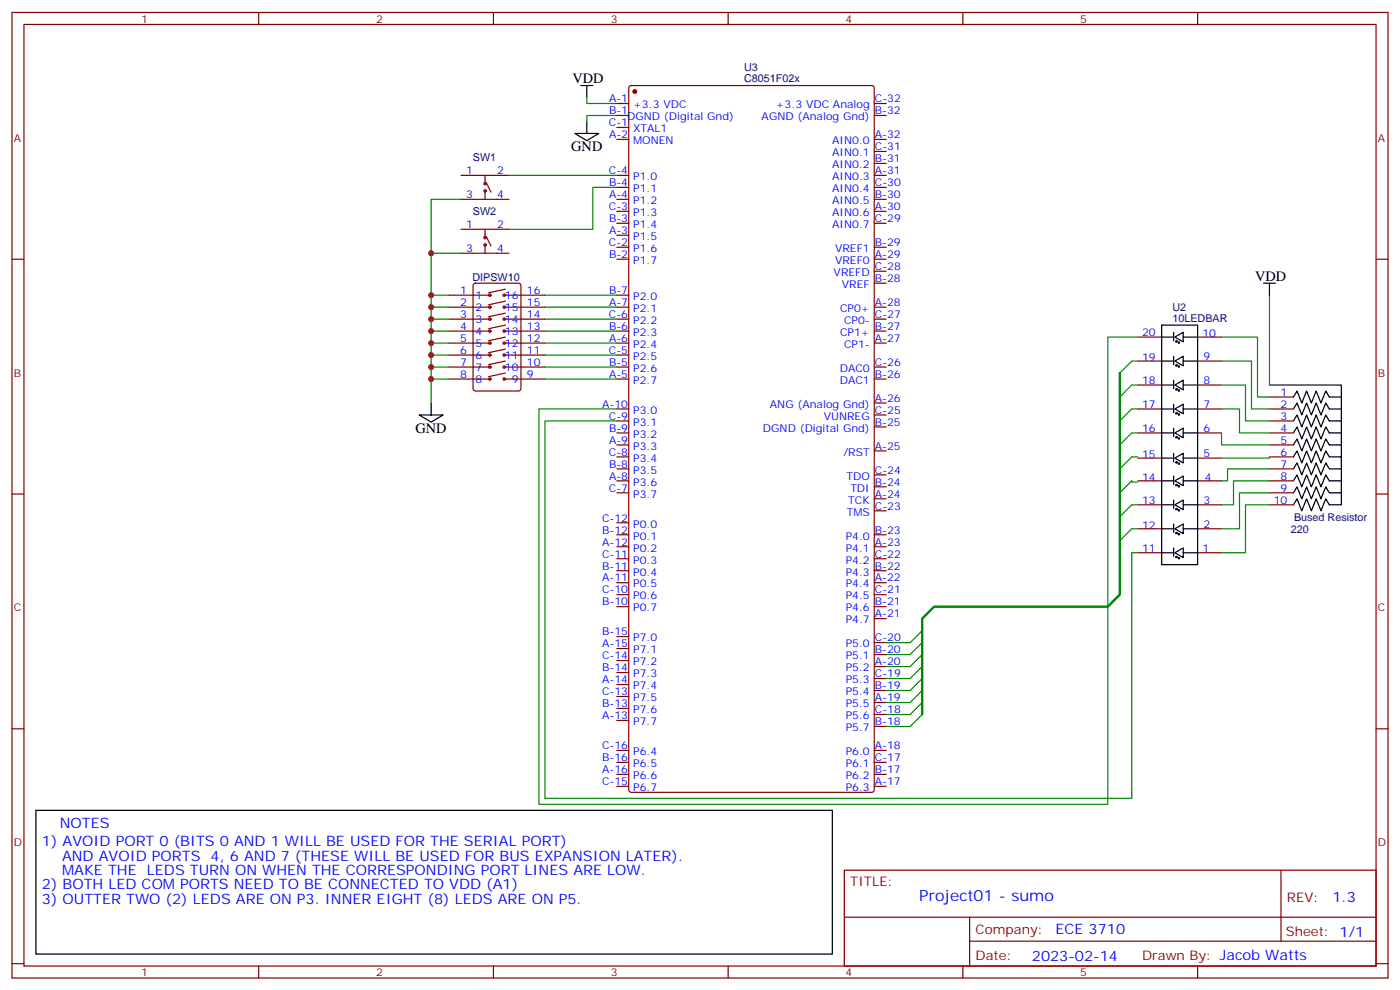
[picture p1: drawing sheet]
<svg xmlns="http://www.w3.org/2000/svg" width="412mm" height="292mm" viewBox="0 0 412 292" stroke-linecap="round" stroke-linejoin="round" font-family="sans-serif">
<g fill="none" stroke="#870000" stroke-width=".35">
<path d="M3.5 3.7h405.4v284.3h-405.4zM7.1 7.2h398.2v277.3h-398.2zM76.2 3.7v3.5M145.3 3.7v3.5M214.5 3.7v3.5M283.6 3.7v3.5M352.8 3.7v3.5M181.7 30.5h3.5M181.7 34h3.5M181.7 37.5h3.5M185.4 25.4l.5-.2h70.9l.7 .4v207l-.4 .7h-71.2l-.6-.4-.1-207zM257.5 30.5h3.6"/>
<path d="M257.5 34h3.6M135.8 58.7h14.1M135.8 51.6h14.1M142.9 51.6v2.5M142.9 56.2v2.5M143.2 53.8l1.4 2.8M181.7 41.1h3.5M181.7 58.7h3.5M181.7 55.2h3.5M181.7 51.6h3.5M257.5 41.1h3.6M257.5 58.7h3.6"/>
<path d="M257.5 55.2h3.6M257.5 51.6h3.6M257.5 48.1h3.6M257.5 44.6h3.6M3.5 76.3h3.6M135.8 67.5h14.1M135.8 74.6h14.1M142.9 67.5v2.5M142.9 72.1v2.5M143.2 69.6l1.4 2.9M181.7 76.3h3.5M181.7 72.8h3.5"/>
<path d="M181.7 69.3h3.5M181.7 65.8h3.5M181.7 62.2h3.5M257.5 76.3h3.6M257.5 72.8h3.6M257.5 65.8h3.6M257.5 62.2h3.6M257.5 79.9h3.6M405.3 76.3h3.6M132.3 97.5h12M132.3 94h12M132.3 90.5h12"/>
<path d="M132.3 86.9h12M139.6 83.6l.5-.2h12.7l.6 .4 .1 30.6-.5 .7h-12.9l-.7-.4-.1-30.6zM148.5 97.5h12M148.5 94h12M148.5 90.5h12M148.5 86.9h12M148.9 95.7l-5 1.1M148.9 92.2l-5 1.1M148.9 88.7l-5 1M148.9 85.2l-5 1M148.9 99.3l-5 1M181.7 97.5h3.5"/>
<path d="M181.7 94h3.5M181.7 90.5h3.5M181.7 86.9h3.5M257.5 97.5h3.6M257.5 94h3.6M257.5 90.5h3.6M257.5 83.4h3.6M335.1 99.3h7.1M352.8 99.3h7M132.3 101h12M132.3 104.6h12M132.3 108.1h12"/>
<path d="M132.3 111.6h12M148.5 101h12M148.5 104.6h12M148.5 108.1h12M148.5 111.6h12M148.9 102.8l-5 1.1M148.9 106.3l-5 1.1M148.9 109.9l-5 1M181.7 101h3.5M181.7 104.6h3.5M181.7 108.1h3.5M181.7 111.6h3.5"/>
<path d="M257.5 101h3.6M257.5 108.1h3.6M257.5 111.6h3.6M257.5 118.7h3.6M335.1 113.4h7.1M335.1 106.3h7.1M352.8 113.4h7M352.8 106.3h7M373.9 116.9h7.1M181.7 127.5h3.5M181.7 120.4h3.5M181.7 124h3.5"/>
<path d="M181.7 131h3.5M181.7 134.5h3.5M181.7 138.1h3.5M257.5 139.8h3.6M257.5 132.8h3.6M257.5 125.7h3.6M257.5 122.2h3.6M335.1 134.9h7.1M335.1 127.5h7.1M335.1 120.4h7.1M352.8 134.9h7M352.8 127.5h7"/>
<path d="M352.8 120.4h7M373.9 127.5h7.1M373.9 120.4h7.1M373.9 124h7.1M373.9 131h7.1M373.9 134.5h7.1M373.9 138.1h7.1M3.5 145.5h3.6M181.7 141.6h3.5M181.7 145.1h3.5M181.7 157.5h3.5M181.7 154h3.5"/>
<path d="M257.5 157.5h3.6M257.5 150.4h3.6M257.5 146.9h3.6M257.5 143.4h3.6M335.1 155.7h7.1M335.1 148.7h7.1M335.1 141.6h7.1M352.8 155.7h7M352.8 148.7h7M352.8 141.6h7M373.9 148.7h7.1M373.9 141.6h7.1"/>
<path d="M373.9 145.1h7.1M405.3 145.5h3.6M181.7 178.6h3.5M181.7 175.1h3.5M181.7 171.6h3.5M181.7 168.1h3.5M181.7 164.5h3.5M181.7 161h3.5M257.5 178.6h3.6M257.5 175.1h3.6M257.5 171.6h3.6M257.5 168.1h3.6"/>
<path d="M257.5 164.5h3.6M257.5 161h3.6M335.1 162.8h7.1M352.8 162.8h7M181.7 198h3.5M181.7 194.5h3.5M181.7 191h3.5M181.7 187.5h3.5M257.5 199.8h3.6M257.5 196.3h3.6M257.5 192.8h3.6M257.5 189.2h3.6"/>
<path d="M257.5 182.2h3.6M3.5 214.6h3.6M181.7 212.2h3.5M181.7 208.6h3.5M181.7 205.1h3.5M181.7 201.6h3.5M257.5 213.9h3.6M257.5 210.4h3.6M257.5 206.9h3.6M257.5 203.3h3.6M405.3 214.6h3.6M181.7 231.6h3.5"/>
<path d="M181.7 228h3.5M181.7 224.5h3.5M181.7 221h3.5M257.5 231.6h3.6M257.5 228h3.6M257.5 224.5h3.6M257.5 221h3.6M248.7 256.3h156.6v28.2h-156.6zM377.3 256.3v20.9M248.7 270.1h156.5M285.6 277.2h119.6M285.6 270.1v14.1"/>
<path d="M3.5 283.8h3.6M76.2 284.5v3.5M145.3 284.5v3.5M214.5 284.5v3.5M283.6 284.5v3.5M352.8 284.5v3.5M405.3 283.8h3.6"/>
<circle cx="142.9" cy="54.1" r=".35"/>
<circle cx="142.9" cy="56.2" r=".35"/>
<circle cx="142.9" cy="70" r=".35"/>
<circle cx="142.9" cy="72.1" r=".35"/>
<circle cx="144.3" cy="86.9" r=".35"/>
<circle cx="144.3" cy="90.5" r=".35"/>
<circle cx="144.3" cy="97.5" r=".35"/>
<circle cx="144.3" cy="94" r=".35"/>
<circle cx="148.5" cy="86.9" r=".35"/>
<circle cx="148.5" cy="90.5" r=".35"/>
<circle cx="148.5" cy="97.5" r=".35"/>
<circle cx="148.5" cy="94" r=".35"/>
<circle cx="144.3" cy="108.1" r=".35"/>
<circle cx="144.3" cy="101" r=".35"/>
<circle cx="144.3" cy="104.6" r=".35"/>
<circle cx="144.3" cy="111.6" r=".35"/>
<circle cx="148.5" cy="108.1" r=".35"/>
<circle cx="148.5" cy="101" r=".35"/>
<circle cx="148.5" cy="104.6" r=".35"/>
<circle cx="148.5" cy="111.6" r=".35"/>
</g>
<g fill="none" stroke="#000" stroke-width=".35">
<path d="M169.3 39.3h7.1l-3.5 2.1zM171.1 25.2h3.5M172.9 25.2v3.5M172.9 35.8v3.5M342.2 95.7h10.6v70.6h-10.6zM342.2 99.3h3.5M345.7 97.9v2.4M348.5 99.3v-1.4l-2.4 1.4 2.4 1.4v-1.4h4.3M372.2 83.4h3.5M373.9 83.4v3.5M127 118.7v3.5M342.2 113.4h3.5"/>
<path d="M342.2 106.3h3.5M345.7 119v2.5M345.7 112v2.4M345.7 104.9v2.5M346.8 114.4l-.4 .4h.4l-.4-.4v.4M346.8 107.4l-.4 .3h.4l-.4-.3v.3M346.8 100.3l-.4 .4h.4l-.4-.4v.4M347.1 114.8v.3h.4M347.1 107.7v.4h.4M347.1 100.7v.3h.4M347.5 114.8l-.4 .3M347.5 107.7l-.4 .4"/>
<path d="M347.5 100.7l-.4 .3M348.5 113.4v-1.4l-2.4 1.4 2.4 1.4v-1.4h4.3M348.5 106.3v-1.4l-2.4 1.4 2.4 1.4v-1.4h4.3M373.9 113.4h21.2v21.1h-3.5l-1.1-1.7-1.4 3.5-1.4-3.5-1.4 3.5-1.4-3.5-1.4 3.5-1.4-3.5-1.1 1.7M381 116.9l1.1-1.8 1.4 3.6 1.4-3.6 1.4 3.6 1.4-3.6 1.4 3.6 1.4-3.6 1.1 1.8h3.5M123.5 122.2h7l-3.5 2.1zM342.2 134.9h3.5M342.2 127.5h3.5M342.2 120.4h3.5M345.7 133.5v2.5M345.7 126.1v2.5M346.8 136l-.4 .3h.4l-.4-.3v.3"/>
<path d="M346.8 128.6l-.4 .3h.4l-.4-.3v.3M346.8 121.5l-.4 .3h.4l-.4-.3v.3M347.1 136.3v.4h.4M347.1 128.9v.4h.4M347.1 121.8v.4h.4M347.5 136.3l-.4 .4M347.5 128.9l-.4 .4M347.5 121.8l-.4 .4M348.5 134.9v-1.4l-2.4 1.4 2.4 1.4v-1.4h4.3M348.5 127.5v-1.4l-2.4 1.4 2.4 1.4v-1.4h4.3M348.5 120.4v-1.4l-2.4 1.4 2.4 1.4v-1.4h4.3M381 120.4l1.1-1.7 1.4 3.5 1.4-3.5 1.4 3.5 1.4-3.5 1.4 3.5 1.4-3.5 1.1 1.7h3.5"/>
<path d="M381 124l1.1-1.8 1.4 3.5 1.4-3.5 1.4 3.5 1.4-3.5 1.4 3.5 1.4-3.5 1.1 1.8h3.5M381 127.5l1.1-1.8 1.4 3.6 1.4-3.6 1.4 3.6 1.4-3.6 1.4 3.6 1.4-3.6 1.1 1.8h3.5M381 131l1.1-1.7 1.4 3.5 1.4-3.5 1.4 3.5 1.4-3.5 1.4 3.5 1.4-3.5 1.1 1.7h3.5M395.1 134.5v3.6h-3.5l-1.1-1.8-1.4 3.5-1.4-3.5-1.4 3.5-1.4-3.5-1.4 3.5-1.4-3.5-1.1 1.8M395.1 138.1v3.5h-3.5l-1.1-1.8-1.4 3.6-1.4-3.6-1.4 3.6-1.4-3.6-1.4 3.6-1.4-3.6-1.1 1.8M342.2 155.7h3.5M342.2 148.7h3.5M342.2 141.6h3.5M345.7 154.3v2.5M345.7 147.2v2.5M345.7 140.2v2.5M346.8 156.8l-.4 .3h.4l-.4-.3v.3"/>
<path d="M346.8 149.7l-.4 .4h.4l-.4-.4v.4M346.8 142.7l-.4 .3h.4l-.4-.3v.3M347.1 157.1v.4h.4M347.1 150.1v.3h.4M347.1 143v.4h.4M347.5 157.1l-.4 .4M347.5 150.1l-.4 .3M347.5 143l-.4 .4M348.5 155.7v-1.4l-2.4 1.4 2.4 1.4v-1.4h4.3M348.5 148.7v-1.5l-2.4 1.5 2.4 1.4v-1.4h4.3M348.5 141.6v-1.4l-2.4 1.4 2.4 1.4v-1.4h4.3M395.1 141.6v3.5h-3.5l-1.1-1.7-1.4 3.5-1.4-3.5-1.4 3.5-1.4-3.5-1.4 3.5-1.4-3.5-1.1 1.7"/>
<path d="M395.1 145.1v3.6h-3.5l-1.1-1.8-1.4 3.5-1.4-3.5-1.4 3.5-1.4-3.5-1.4 3.5-1.4-3.5-1.1 1.8M342.2 162.8h3.5M345.7 161.4v2.4M346.8 163.8l-.4 .4h.4l-.4-.4v.4M347.1 164.2v.3h.4M347.5 164.2l-.4 .3M348.5 162.8v-1.4l-2.4 1.4 2.4 1.4v-1.4h4.3M10.6 238.6h234.6v42.4h-234.6z"/>
</g>
<g fill="none" stroke="#008700" stroke-width=".35">
<path d="M172.9 28.7v1.8h8.8M181.7 34h-8.8v1.8M135.8 58.7h-8.8v60M149.9 51.6h31.8M181.7 55.2h-7.1v12.3h-24.7M127 74.6h8.8M127 86.9h5.3M127 90.5h5.3M127 94h5.3M127 97.5h5.3M160.5 86.9h21.2M160.5 90.5h21.2"/>
<path d="M160.5 94h21.2M160.5 97.5h21.2M335.1 99.3h-8.8v137.6h-167.6v-116.5h23M359.8 99.3h10.6v17.6h3.5M373.9 86.9v26.5M127 101h5.3M127 104.6h5.3M127 108.1h5.3M127 111.6h5.3M160.5 101h21.2M160.5 104.6h21.2M160.5 108.1h21.2"/>
<path d="M160.5 111.6h21.2M335.1 106.3h-1.7l-3.6 3.6M335.1 113.4h-1.7l-3.6 3.5M359.8 106.3h8.9v14.1h5.2M359.8 113.4h7.1v10.6h7M181.7 124h-21.2v111.1h172.9v-72.3h1.7M335.1 120.4h-1.7l-3.6 3.6M335.1 127.5h-1.7l-3.6 3.5M335.1 134.5h-1.7l-3.6 3.6M359.8 120.4h5.3v7.1h8.8M359.8 127.5v3.5h14.1M373.9 134.5v.4h-14.1"/>
<path d="M373.9 138.1h-12.3v3.5h-1.8M335.1 142h-1.7v-.4l-3.6 3.5M335.1 148.7h-1.7l-3.6 3.5M335.1 155.7h-1.7l-3.6 3.5M373.9 141.6h-10.5v7.1h-3.6M373.9 145.1h-8.8v10.6h-5.3M373.9 148.7h-7v14.1h-7.1M271.6 196.3l-3.5 3.5h-7M271.6 199.8l-3.5 3.5h-7M271.6 192.8l-3.5 3.5h-7M271.6 189.2l-3.5 3.6h-7M271.6 185.7l-3.5 3.5h-7"/>
<path d="M271.6 203.3l-3.5 3.6h-7M271.6 210.4l-3.5 3.5h-7M271.6 206.9l-3.5 3.5h-7"/>
</g>
<circle cx="187" cy="27" r=".53" fill="#870000" stroke="#870000" stroke-width=".35"/>
<path d="M329.8 109.9v65.2l-3.5 3.5h-51.1l-3.6 3.6v28.2" fill="none" stroke="#008700" stroke-width=".71"/>
<g fill="#c00">
<circle cx="127" cy="90.5" r=".88"/>
<circle cx="127" cy="94" r=".88"/>
<circle cx="127" cy="97.5" r=".88"/>
<circle cx="127" cy="101" r=".88"/>
<circle cx="127" cy="104.6" r=".88"/>
<circle cx="127" cy="108.1" r=".88"/>
<circle cx="127" cy="111.6" r=".88"/>
<circle cx="127" cy="86.9" r=".88"/>
<circle cx="127" cy="74.6" r=".88"/>
</g>
<text font-size="4.6" fill="#00f" x="270.8" y="265.3">Project01 - sumo</text>
<g font-size="4.2">
<text x="168.6" y="24.5">VDD</text>
<text x="168.3" y="44.6">GND</text>
<text x="369.7" y="82.7">VDD</text>
<text x="122.4" y="127.5">GND</text>
</g>
<g font-size="4.2" fill="#00f">
<text x="17.6" y="243.9">NOTES</text>
<text x="12.3" y="249.2">1) AVOID PORT 0 (BITS 0 AND 1 WILL BE USED FOR THE SERIAL PORT)</text>
<text x="18.3" y="253.4">AND AVOID PORTS 4, 6 AND 7 (THESE WILL BE USED FOR BUS EXPANSION LATER).</text>
<text x="18.3" y="257.7">MAKE THE LEDS TURN ON WHEN THE CORRESPONDING PORT LINES ARE LOW.</text>
<text x="12.3" y="261.9">2) BOTH LED COM PORTS NEED TO BE CONNECTED TO VDD (A1)</text>
<text x="12.3" y="266.1">3) OUTTER TWO (2) LEDS ARE ON P3. INNER EIGHT (8) LEDS ARE ON P5.</text>
<text x="392.5" y="265.5">1.3</text>
<text x="310.9" y="275.1">ECE 3710</text>
<text x="304" y="282.9">2023-02-14</text>
</g>
<g font-size="3.9" fill="#800">
<text x="250.5" y="260.8">TITLE:</text>
<text x="379.1" y="265.5">REV:</text>
<text x="287.4" y="275">Company:</text>
<text x="378.7" y="275.7">Sheet: 1/1</text>
<text x="287.4" y="282.7">Date:</text>
<text x="336.4" y="282.8">Draw</text>
<text x="346.6" y="282.8">n By: Jacob Watts</text>
</g>
<g font-size="3.2" fill="#800">
<text x="41.6" y="6.7">1</text>
<text x="110.8" y="6.7">2</text>
<text x="179.9" y="6.7">3</text>
<text x="249.1" y="6.7">4</text>
<text x="318.2" y="6.7">5</text>
<text x="4.1" y="41.8">A</text>
<text x="405.9" y="41.8">A</text>
<text x="4.1" y="110.9">B</text>
<text x="405.9" y="110.9">B</text>
<text x="4.1" y="180.1">C</text>
<text x="405.9" y="180.1">C</text>
<text x="4.1" y="249.2">D</text>
<text x="405.9" y="249.2">D</text>
<text x="41.6" y="287.5">1</text>
<text x="110.8" y="287.5">2</text>
<text x="179.9" y="287.5">3</text>
<text x="249.1" y="287.5">4</text>
<text x="318.2" y="287.5">5</text>
</g>
<g font-size="3.2" fill="#000080">
<text x="219.2" y="20.9">U3</text>
<text x="219.2" y="24.1">C8051F02x</text>
<text x="139.3" y="47.5">SW1</text>
<text x="139.3" y="63.4">SW2</text>
<text x="139.2" y="82.8">DIPSW10</text>
<text x="345.4" y="94.7">10LEDBAR</text>
<text x="345.4" y="91.5">U2</text>
<text x="381.2" y="153.5">Bused Resistor</text>
<text x="380.2" y="157.1">220</text>
</g>
<g font-size="3.2" fill="#00f">
<text x="179.4" y="33.7">B-1</text>
<text x="179.4" y="30.1">A-1</text>
<text x="184.7" y="35.4">DGND (Digital Gnd)</text>
<text x="186.5" y="31.9">+3.3 VDC</text>
<text x="224.4" y="35.4">AGND (Analog Gnd)</text>
<text x="228.5" y="31.9">+3.3 VDC Analog</text>
<text x="257.7" y="33.7">B-32</text>
<text x="257.7" y="30.1">C-32</text>
<text x="179.4" y="37.2">C-1</text>
<text x="179.4" y="40.7">A-2</text>
<text x="186.5" y="38.9">XTAL1</text>
<text x="257.7" y="40.7">A-32</text>
<text x="186.5" y="42.5">MONEN</text>
<text x="245.2" y="46">AIN0.1</text>
<text x="245.2" y="42.5">AIN0.0</text>
<text x="257.7" y="47.8">B-31</text>
<text x="257.7" y="44.2">C-31</text>
<text x="137.3" y="51.3">1</text>
<text x="146.4" y="51.3">2</text>
<text x="179.4" y="51.3">C-4</text>
<text x="186.5" y="53.1">P1.0</text>
<text x="245.2" y="53.1">AIN0.3</text>
<text x="245.2" y="49.5">AIN0.2</text>
<text x="257.7" y="51.3">A-31</text>
<text x="137.3" y="58.3">3</text>
<text x="146.4" y="58.3">4</text>
<text x="179.4" y="54.8">B-4</text>
<text x="179.4" y="58.3">A-4</text>
<text x="186.5" y="56.6">P1.1</text>
<text x="245.2" y="56.6">AIN0.4</text>
<text x="257.7" y="58.3">B-30</text>
<text x="257.7" y="54.8">C-30</text>
<text x="179.4" y="61.9">C-3</text>
<text x="179.4" y="65.4">B-3</text>
<text x="186.5" y="63.6">P1.3</text>
<text x="186.5" y="60.1">P1.2</text>
<text x="245.2" y="63.6">AIN0.6</text>
<text x="245.2" y="60.1">AIN0.5</text>
<text x="257.7" y="65.4">C-29</text>
<text x="257.7" y="61.9">A-30</text>
<text x="137.3" y="67.2">1</text>
<text x="146.4" y="67.2">2</text>
<text x="179.4" y="68.9">A-3</text>
<text x="186.5" y="70.7">P1.5</text>
<text x="186.5" y="67.2">P1.4</text>
<text x="245.2" y="67.2">AIN0.7</text>
<text x="137.3" y="74.2">3</text>
<text x="146.4" y="74.2">4</text>
<text x="179.4" y="72.5">C-2</text>
<text x="179.4" y="76">B-2</text>
<text x="186.5" y="77.8">P1.7</text>
<text x="186.5" y="74.2">P1.6</text>
<text x="246" y="77.8">VREF0</text>
<text x="246" y="74.2">VREF1</text>
<text x="257.7" y="76">A-29</text>
<text x="257.7" y="72.5">B-29</text>
<text x="245.6" y="81.3">VREFD</text>
<text x="257.7" y="83">B-28</text>
<text x="257.7" y="79.5">C-28</text>
<text x="135.6" y="86.6">1</text>
<text x="140.1" y="88">1</text>
<text x="148.7" y="88">16</text>
<text x="155.2" y="86.6">16</text>
<text x="179.4" y="86.6">B-7</text>
<text x="186.5" y="88.3">P2.0</text>
<text x="248" y="84.8">VREF</text>
<text x="135.6" y="90.1">2</text>
<text x="135.6" y="93.6">3</text>
<text x="140.1" y="91.5">2</text>
<text x="140.1" y="95">3</text>
<text x="148.7" y="95">14</text>
<text x="148.7" y="91.5">15</text>
<text x="155.2" y="93.6">14</text>
<text x="155.2" y="90.1">15</text>
<text x="179.4" y="93.6">C-6</text>
<text x="179.4" y="90.1">A-7</text>
<text x="186.5" y="95.4">P2.2</text>
<text x="186.5" y="91.9">P2.1</text>
<text x="247.5" y="91.9">CP0+</text>
<text x="248.6" y="95.4">CP0-</text>
<text x="257.7" y="93.6">C-27</text>
<text x="257.7" y="90.1">A-28</text>
<text x="135.6" y="97.2">4</text>
<text x="135.6" y="100.7">5</text>
<text x="140.1" y="98.6">4</text>
<text x="148.7" y="98.6">13</text>
<text x="155.2" y="100.7">12</text>
<text x="155.2" y="97.2">13</text>
<text x="179.4" y="97.2">B-6</text>
<text x="179.4" y="100.7">A-6</text>
<text x="186.5" y="98.9">P2.3</text>
<text x="247.5" y="98.9">CP1+</text>
<text x="257.7" y="100.7">A-27</text>
<text x="257.7" y="97.2">B-27</text>
<text x="336.4" y="98.9">20</text>
<text x="354.2" y="99.3">10</text>
<text x="135.6" y="104.2">6</text>
<text x="135.6" y="107.7">7</text>
<text x="140.1" y="102.1">5</text>
<text x="140.1" y="105.6">6</text>
<text x="148.7" y="105.6">11</text>
<text x="148.7" y="102.1">12</text>
<text x="155.2" y="107.7">10</text>
<text x="155.2" y="104.2">11</text>
<text x="179.4" y="104.2">C-5</text>
<text x="179.4" y="107.7">B-5</text>
<text x="186.5" y="106">P2.5</text>
<text x="186.5" y="102.4">P2.4</text>
<text x="248.6" y="102.4">CP1-</text>
<text x="257.7" y="107.7">C-26</text>
<text x="336.4" y="106.3">19</text>
<text x="354.5" y="106">9</text>
<text x="135.6" y="111.3">8</text>
<text x="140.1" y="109.1">7</text>
<text x="140.1" y="112.7">8</text>
<text x="148.7" y="109.1">10</text>
<text x="150.7" y="112.7">9</text>
<text x="155.2" y="111.3">9</text>
<text x="179.4" y="111.3">A-5</text>
<text x="186.5" y="113">P2.7</text>
<text x="186.5" y="109.5">P2.6</text>
<text x="247.4" y="113">DAC1</text>
<text x="247.4" y="109.5">DAC0</text>
<text x="257.7" y="111.3">B-26</text>
<text x="336.4" y="113">18</text>
<text x="354.5" y="113">8</text>
<text x="257.7" y="118.3">A-26</text>
<text x="377.2" y="116.6">1</text>
<text x="177.4" y="120.1">A-10</text>
<text x="179.4" y="123.6">C-9</text>
<text x="186.5" y="125.4">P3.1</text>
<text x="186.5" y="121.8">P3.0</text>
<text x="226.8" y="120.1">ANG (Analog Gnd)</text>
<text x="242.7" y="123.6">VUNREG</text>
<text x="257.7" y="125.4">B-25</text>
<text x="257.7" y="121.8">C-25</text>
<text x="336.4" y="120.1">17</text>
<text x="354.5" y="120.1">7</text>
<text x="377.2" y="120.1">2</text>
<text x="377.2" y="123.6">3</text>
<text x="179.4" y="127.1">B-9</text>
<text x="179.4" y="130.7">A-9</text>
<text x="186.5" y="128.9">P3.2</text>
<text x="224.8" y="127.1">DGND (Digital Gnd)</text>
<text x="336.4" y="127.1">16</text>
<text x="354.5" y="127.1">6</text>
<text x="377.2" y="127.1">4</text>
<text x="377.2" y="130.7">5</text>
<text x="179.4" y="134.2">C-8</text>
<text x="179.4" y="137.7">B-8</text>
<text x="186.5" y="136">P3.4</text>
<text x="186.5" y="132.4">P3.3</text>
<text x="248.5" y="134.2">/RST</text>
<text x="257.7" y="132.4">A-25</text>
<text x="336.4" y="134.9">15</text>
<text x="354.5" y="134.5">5</text>
<text x="377.2" y="134.2">6</text>
<text x="377.2" y="137.7">7</text>
<text x="179.4" y="141.3">A-8</text>
<text x="186.5" y="143">P3.6</text>
<text x="186.5" y="139.5">P3.5</text>
<text x="249.3" y="141.3">TDO</text>
<text x="257.7" y="143">B-24</text>
<text x="257.7" y="139.5">C-24</text>
<text x="336.4" y="141.6">14</text>
<text x="354.9" y="141.6">4</text>
<text x="377.2" y="141.3">8</text>
<text x="179.4" y="144.8">C-7</text>
<text x="186.5" y="146.5">P3.7</text>
<text x="249.9" y="148.3">TCK</text>
<text x="250.5" y="144.8">TDI</text>
<text x="257.7" y="146.5">A-24</text>
<text x="336.4" y="148.3">13</text>
<text x="354.5" y="148.3">3</text>
<text x="375.2" y="148.3">10</text>
<text x="377.2" y="144.8">9</text>
<text x="177.3" y="153.6">C-12</text>
<text x="186.5" y="155.4">P0.0</text>
<text x="249.4" y="151.8">TMS</text>
<text x="257.7" y="150.1">C-23</text>
<text x="336.4" y="155.7">12</text>
<text x="354.5" y="155.4">2</text>
<text x="177.4" y="157.1">B-12</text>
<text x="177.4" y="160.7">A-12</text>
<text x="186.5" y="158.9">P0.1</text>
<text x="249.1" y="158.9">P4.0</text>
<text x="257.7" y="160.7">A-23</text>
<text x="257.7" y="157.1">B-23</text>
<text x="177.3" y="164.2">C-11</text>
<text x="177.4" y="167.7">B-11</text>
<text x="186.5" y="165.9">P0.3</text>
<text x="186.5" y="162.4">P0.2</text>
<text x="249.1" y="165.9">P4.2</text>
<text x="249.1" y="162.4">P4.1</text>
<text x="257.7" y="167.7">B-22</text>
<text x="257.7" y="164.2">C-22</text>
<text x="336.4" y="162.4">11</text>
<text x="354.2" y="162.4">1</text>
<text x="177.4" y="171.2">A-11</text>
<text x="186.5" y="173">P0.5</text>
<text x="186.5" y="169.5">P0.4</text>
<text x="249.1" y="173">P4.4</text>
<text x="249.1" y="169.5">P4.3</text>
<text x="257.7" y="171.2">A-22</text>
<text x="177.3" y="174.8">C-10</text>
<text x="177.4" y="178.3">B-10</text>
<text x="186.5" y="176.5">P0.6</text>
<text x="249.1" y="176.5">P4.5</text>
<text x="257.7" y="178.3">B-21</text>
<text x="257.7" y="174.8">C-21</text>
<text x="186.5" y="180.1">P0.7</text>
<text x="249.1" y="183.6">P4.7</text>
<text x="249.1" y="180.1">P4.6</text>
<text x="257.7" y="181.8">A-21</text>
<text x="177.4" y="187.1">B-15</text>
<text x="177.4" y="190.6">A-15</text>
<text x="186.5" y="188.9">P7.0</text>
<text x="249.1" y="190.6">P5.0</text>
<text x="257.7" y="188.9">C-20</text>
<text x="177.3" y="194.2">C-14</text>
<text x="177.4" y="197.7">B-14</text>
<text x="186.5" y="195.9">P7.2</text>
<text x="186.5" y="192.4">P7.1</text>
<text x="249.1" y="197.7">P5.2</text>
<text x="249.1" y="194.2">P5.1</text>
<text x="257.7" y="195.9">A-20</text>
<text x="257.7" y="192.4">B-20</text>
<text x="177.4" y="201.2">A-14</text>
<text x="186.5" y="203">P7.4</text>
<text x="186.5" y="199.5">P7.3</text>
<text x="249.1" y="201.2">P5.3</text>
<text x="257.7" y="203">B-19</text>
<text x="257.7" y="199.5">C-19</text>
<text x="177.3" y="204.8">C-13</text>
<text x="177.4" y="208.3">B-13</text>
<text x="186.5" y="206.5">P7.5</text>
<text x="249.1" y="208.3">P5.5</text>
<text x="249.1" y="204.8">P5.4</text>
<text x="257.7" y="206.5">A-19</text>
<text x="177.4" y="211.8">A-13</text>
<text x="186.5" y="213.6">P7.7</text>
<text x="186.5" y="210">P7.6</text>
<text x="249.1" y="215.3">P5.7</text>
<text x="249.1" y="211.8">P5.6</text>
<text x="257.7" y="213.6">B-18</text>
<text x="257.7" y="210">C-18</text>
<text x="177.3" y="220.6">C-16</text>
<text x="257.7" y="220.6">A-18</text>
<text x="177.4" y="224.2">B-16</text>
<text x="177.4" y="227.7">A-16</text>
<text x="186.5" y="225.9">P6.5</text>
<text x="186.5" y="222.4">P6.4</text>
<text x="249.1" y="225.9">P6.1</text>
<text x="249.1" y="222.4">P6.0</text>
<text x="257.7" y="227.7">B-17</text>
<text x="257.7" y="224.2">C-17</text>
<text x="177.3" y="231.2">C-15</text>
<text x="186.5" y="233">P6.7</text>
<text x="186.5" y="229.4">P6.6</text>
<text x="249.1" y="233">P6.3</text>
<text x="249.1" y="229.4">P6.2</text>
<text x="257.7" y="231.2">A-17</text>
</g>
</svg>
